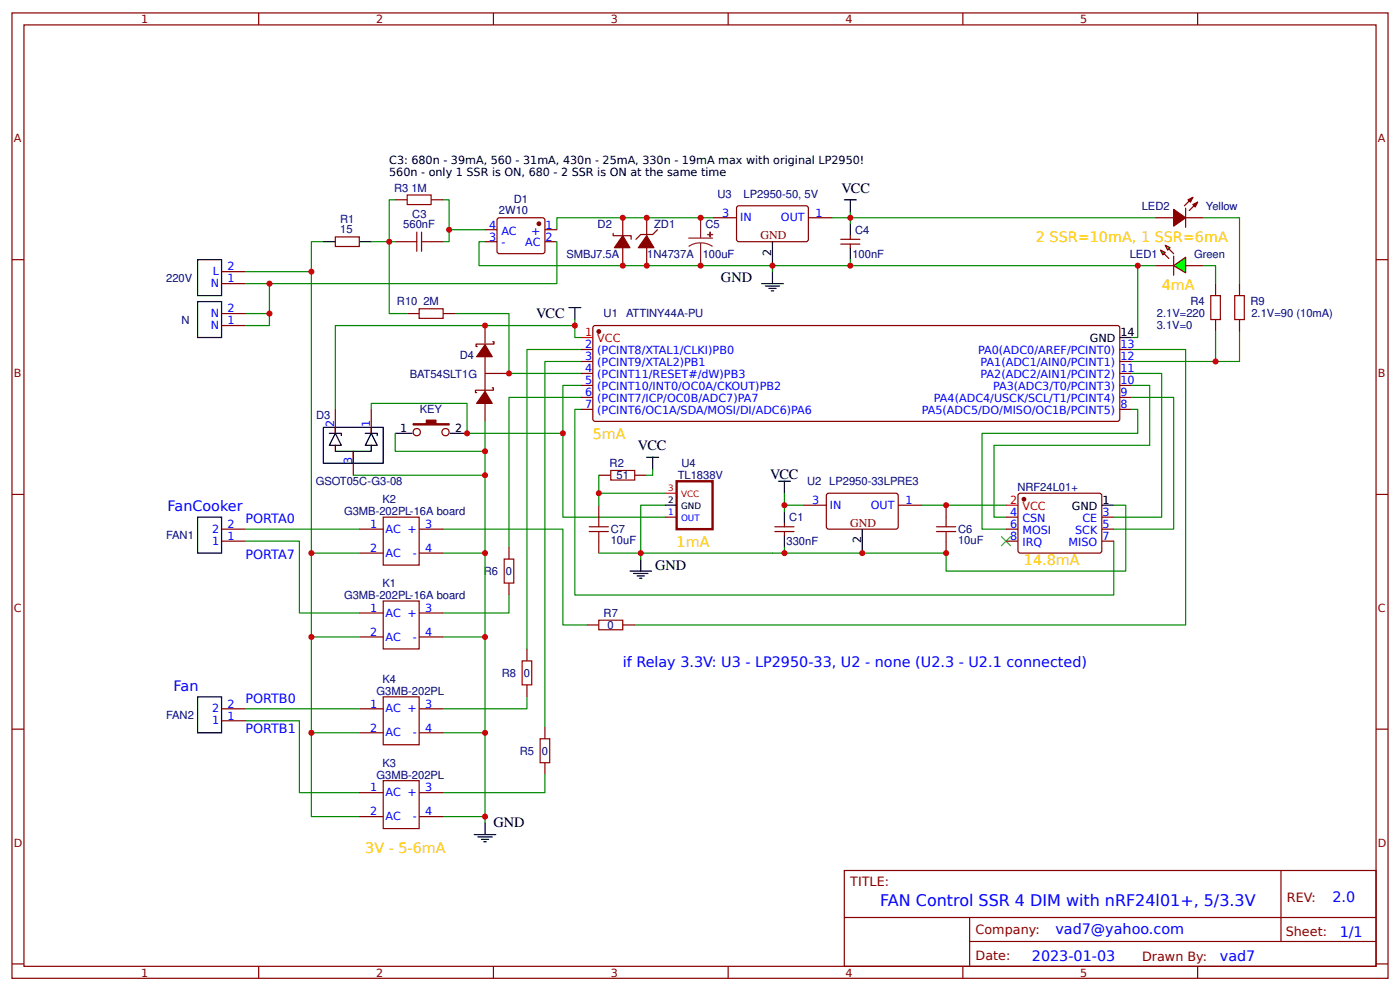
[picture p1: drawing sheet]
<svg xmlns="http://www.w3.org/2000/svg" width="309mm" height="219mm" viewBox="0 0 309 219" stroke-linecap="round" stroke-linejoin="round" font-family="sans-serif">
<g fill="none" stroke="#800" stroke-width=".26">
<path d="M2.6 2.9h304.1v213.2h-304.1zM5.3 5.5h298.7v208h-298.7zM57.1 2.9v2.6M109 2.9v2.6M160.9 2.9v2.6M212.7 2.9v2.6M264.6 2.9v2.6M2.6 57.4h2.7M87.3 53.4h2.7M87.3 44.1h2.7M95.2 53.4h2.7M95.2 44.1h2.7"/>
<path d="M107.2 53.4h2.6M107.2 50.7h2.6M109.9 48.4l.4-.3 9.8 .1 .3 .4-.1 7.2-.4 .2h-9.8l-.3-.5zM120.4 53.4h2.6M120.4 50.7h2.6M135.5 51.5v.6h3.9v.8M137.6 48.1v4M137.6 54.7v4M142.9 48.1v4M142.9 54.7v4M145.3 50.7l-1.1 1.1h-2.6l-1.1 1.1M157.4 48.1h5.3"/>
<path d="M163 45.5h15.3l.3 .5-.1 7.1-.4 .3-15.1-.1-.3-.4v-6.9zM178.6 48.1h5.3M185.7 53.9h4.3M185.7 52.9h4.3M187.9 52.1v.8M187.9 53.9v.8M255.3 58.7h4M261.9 58.7h4M304 57.4h2.7M48.9 62.7h5.3M48.9 60h5.3M128.3 77.2h2.7"/>
<path d="M128.3 79.9h2.7M131.2 72l115.7-.1 .4 .3 .1 .2v20.2l-.3 .4-.2 .1h-115.4l-.3-.1-.2-.4v-20.2zM247.4 77.2h2.6M247.4 79.9h2.6M128.3 82.5h2.7M128.3 85.1h2.7M128.3 87.8h2.7M128.3 90.4h2.7M247.4 82.5h2.6M247.4 85.1h2.6M247.4 87.8h2.6M247.4 90.4h2.6"/>
<path d="M2.6 109.2h2.7M132.3 111.6v2.6M132.3 119.5v2.7M146.8 114.2h2.7M209 111.6v2.6M209 119.5v2.7M304 109.2h2.7M2.6 161.1h2.7M304 161.1h2.7M186.5 192.3h117.5v21.2h-117.5zM283 192.3v15.7M2.6 212.9h2.7"/>
<path d="M57.1 213.5v2.6M109 213.5v2.6M160.9 213.5v2.6M186.6 202.7h117.3M212.7 213.5v2.6M214.2 208h89.7M214.2 202.7v10.6M264.6 213.5v2.6M304 212.9h2.7"/>
</g>
<g fill="#800" stroke="#800" stroke-width=".26">
<path d="M137.6 52.1l1.6 2.6h-3.5z"/>
<path d="M142.9 52.1l1.6 2.6h-3.5z"/>
<circle cx="132.3" cy="73.2" r=".4"/>
<circle cx="119.1" cy="49.4" r=".4"/>
</g>
<path d="M128.3 74.6h2.7M146.8 109h2.7" fill="none" stroke="#f00" stroke-width=".26"/>
<g fill="none" stroke="#000" stroke-width=".26">
<path d="M43.7 57.4h5.2v7.9h-5.2zM170.7 53.4v5.3M186.5 44.1h2.7M187.9 44.1v2.7M187.9 49.4v2.7M187.9 54.7v2.7M125.7 67.9h2.6M127 67.9v2.7M168.3 62.7h4.7M169.1 63.2h3.1M169.9 63.7h1.5M170.4 64.2h.5"/>
<path d="M170.7 60v2.7M247.4 74.6h2.6M146.8 111.6h2.7M172 106.3h2.6M173.3 106.3v2.7M139.2 126.2h4.7M140 126.7h3.1M140.8 127.2h1.5M141.3 127.7h.5M141.6 123.5v2.7"/>
</g>
<g fill="none" stroke="#080" stroke-width=".26">
<path d="M82 53.4h5.3M87.3 44.1h-1.3v9.3M97.9 44.1h1.3v9.3h-1.3M99.2 50.7h8M107.2 53.4h-1.4v5.3h145.6v15.9h-1.4M123 53.4v9.3h-63.5M157.4 48.1h-34.4v2.6M170.7 58.7v1.3M187.9 46.8v1.3h-4M187.9 48.1v1.3M187.9 57.4v1.3M54.2 60h14.6v120.4h10.6"/>
<path d="M54.2 62.7h5.3v6.6h-5.3M127 70.6v4h1.3M128.3 90.4h-1.3v41h119.1v-11.9M128.3 85.1h-3.9v29.1h22.4M250 90.4h1.4v5.3h-34.4v21.2h5.2M250 87.8h9.3v29.1h-13.2M250 82.5h6.6v31.7h-10.5M250 85.1h4v13.3h-34.4v15.8h2.6M146.8 111.6h-5.2v11.9M141.6 122.2h29.1M54.2 159.2h11.9v15.9h13.3"/>
</g>
<g fill="none" stroke="#a00000" stroke-width=".26">
<path d="M90 43.1h5.2v2.1h-5.2zM90 53.4h2.1M92.1 51.3v4.2M93.1 51.3v4.2M93.1 53.4h2.1M130.2 117.4h4.2M130.2 116.4h4.2M132.3 114.2v2.2M132.3 117.4v2.1M206.9 117.4h4.2M206.9 116.4h4.2M209 114.2v2.2"/>
<path d="M209 117.4v2.1"/>
</g>
<g fill="#8d2323" stroke="#8d2323" stroke-width=".26">
<path d="M156.9 51.3v1z"/>
<path d="M156.4 51.8h1z"/>
</g>
<path d="M152.1 52.6h5.3M154.8 53.7l1.4 .1 1.2 .7M154.8 53.7l-1.4 .1-1.3 .7M154.8 48.1v4.5M154.8 53.7v5" fill="none" stroke="#8d2323" stroke-width=".26"/>
<path d="M221.2 118.5l2.1 2.1zM223.3 118.5l-2.1 2.1z" fill="#000" stroke="#3c3" stroke-width=".26"/>
<path d="M149.5 106.3h7.9v10.6h-7.9z" fill="none" stroke="#800" stroke-width=".53"/>
<g fill="#0f0" stroke="#800" stroke-width=".26">
<path d="M256.4 55.2l1 .6-.5 .5z"/>
<path d="M257.4 54.2l1.1 .5-.5 .5z"/>
</g>
<g fill="#800" stroke="#800" stroke-width=".26">
<path d="M257.2 56l1 1.1z"/>
<path d="M258.2 55l1.1 1z"/>
</g>
<path d="M259.3 56.6v4.2" fill="none" stroke="#800" stroke-width=".26"/>
<path d="M259.3 58.7l2.6-1.9v3.5z" fill="#0f0" stroke="#800" stroke-width=".26"/>
<path d="M92.6 68.2h5.3v2.1h-5.3zM267.5 65.3h2.1v5.3h-2.1zM272.8 65.3h2.1v5.3h-2.1zM134.9 103.9h5.3v2.1h-5.3zM111.4 123.5h2.1v5.3h-2.1zM132.3 137h5.3v2.1h-5.3zM115.4 146h2.1v5.3h-2.1zM119.3 163.2h2.1v5.3h-2.1z" fill="none" stroke="#a00000" stroke-width=".26"/>
<g fill="none" stroke="#800" stroke-width=".26">
<path d="M74.1 52.3h5.3v2.2h-5.3zM255.3 48.1h4M261.9 48.1h4M261.9 46v4.2M263.5 43.6l-1.8 1.9M264.6 44.7l-1.9 1.8M48.9 71.9h5.3M48.9 69.3h5.3M90 69.3h2.6M97.9 69.3h2.6M107.2 71.9v4M107.2 78.8v7.4"/>
<path d="M108.9 75.5h.2v.5h-3.9v.5h.2M268.6 62.7v2.6M268.6 70.6v2.6M273.8 62.7v2.6M273.8 70.6v2.6M74.1 90.4v5.3M78.1 99.7v5.3M82 90.4v5.3M107.2 89.1v4M107.2 82.5h5.2M108.7 85.7h.3v.5h-4v.5h.3M48.9 116.9h5.3"/>
<path d="M48.9 119.5h5.3M79.4 116.9h5.3M84.7 114.2h7.9v10.6h-7.9zM92.6 116.9h5.3M132.3 105h2.6M140.2 105h2.7M171.2 117.4h4.2M171.2 116.4h4.2M173.3 115.6v.8M173.3 117.4v.8M177.3 111.6h5.3M182.6 109.2l.5-.2h15.1l.2 .5v7.1l-.5 .3-15.1-.1-.2-.4z"/>
<path d="M198.4 111.6h5.3M222.2 116.9h2.7M222.2 119.5h2.7M222.2 114.2h2.7M225 109.2l.4-.2h17.8l.2 .5-.1 12.4-.4 .3-17.7-.1-.3-.4zM243.4 116.9h2.7M243.4 119.5h2.7M243.4 114.2h2.7M79.4 135.4h5.3M79.4 122.2h5.3M84.7 132.8h7.9v10.6h-7.9zM92.6 135.4h5.3"/>
<path d="M92.6 122.2h5.3M112.4 120.9v2.6M112.4 128.8v2.6M129.6 138.1h2.7M137.6 138.1h2.6M48.9 156.6h5.3M48.9 159.2h5.3M79.4 140.7h5.3M79.4 156.6h5.3M84.7 153.9h7.9v10.6h-7.9zM92.6 140.7h5.3M92.6 156.6h5.3"/>
<path d="M116.4 143.4v2.6M116.4 151.3v2.6M79.4 175.1h5.3M79.4 161.9h5.3M84.7 172.5h7.9v10.5h-7.9zM92.6 175.1h5.3M92.6 161.9h5.3M120.4 160.5v2.7M120.4 168.5v2.6M79.4 180.4h5.3M92.6 180.4h5.3"/>
<circle cx="92.1" cy="95.5" r=".8"/>
<circle cx="98.4" cy="95.5" r=".8"/>
</g>
<g fill="none" stroke="#080" stroke-width=".26">
<path d="M71.4 53.4h-2.6v6.6M86 53.4v15.9h4M187.9 48.1h67.4M251.4 58.7h3.9M265.9 58.7h2.7v4M265.9 48.1h7.9v14.6M59.5 69.3v2.6h-5.3M100.5 69.3h11.9v13.2h15.9M127 71.9h-52.9v18.5M128.3 79.9h-7.9v80.6M128.3 77.2h-11.9v66.2M250 77.2h11.9v60.9h-121.7"/>
<path d="M268.6 73.2v6.7h-18.6M273.8 73.2v6.7h-5.2M82 90.4v-1.3h21.2v6.6h21.2M87.3 95.7v4h19.9M107.2 93.1v29.1M128.3 87.8h-15.9v33.1M54.2 119.5h11.9v15.9h13.3M54.2 116.9h25.2M78.1 105h29.1M97.9 116.9h26.5v21.2h5.2M132.3 105v4M144.2 103.7v1.3h-1.3"/>
<path d="M146.8 109h-14.5v2.6M173.3 109v2.6M177.3 111.6h-4v1.3M203.7 111.6h18.5M246.1 111.6h2.6v14.6h-39.7v-4h-38.3M68.8 122.2h10.6M97.9 122.2h9.3v18.5h-9.3M112.4 131.4v4h-14.5M132.3 122.2h9.3M173.3 120.9v1.3M54.2 156.6h25.2M68.8 140.7h10.6"/>
<path d="M107.2 140.7v21.2h-9.3M116.4 153.9v2.7h-18.5M68.8 161.9h10.6M107.2 161.9v18.5h-9.3M120.4 171.1v4h-22.5M107.2 180.4v1.3"/>
</g>
<g fill="none" stroke="#000" stroke-width=".26">
<path d="M71.4 53.4h2.7M79.4 53.4h2.6M43.7 66.6h5.2v8h-5.2zM71.4 94.4h13.3v7.9h-13.3zM72.8 95.7h2.6v.5M74.1 95.7l1.3 2.7h-2.6zM74.1 98.4v1.3h7.9v-1.3M74.1 94.4v1.3M78.1 99.7v2.6M80.7 95.7h2.6v.5M82 95.7l1.3 2.7h-2.6zM82 94.4v1.3"/>
<path d="M87.3 95.7h3.7M99.5 95.7h3.7M43.7 114.2h5.2v8h-5.2zM142.9 101h2.6M144.2 101v2.7M173.3 112.9v2.7M173.3 118.2v2.7M190.5 116.9v5.3M243.4 111.6h2.7M43.7 153.9h5.2v8h-5.2zM104.8 184.4h4.7M105.6 184.9h3.1"/>
<path d="M106.4 185.4h1.5M106.9 185.9h.5M107.2 181.7v2.7"/>
</g>
<g fill="#800" stroke="#800" stroke-width=".26">
<path d="M91.3 93.6h2.9v-.8h2.1v.8h2.9v.3h-7.9z"/>
<path d="M263.5 45.2l1.1-.5-.5 1z"/>
<path d="M262.5 44.1l1-.5-.5 1.1z"/>
<path d="M259.3 46.2l2.6 1.9-2.6 1.9z"/>
<path d="M107.2 86.5l1.5 2.6h-3.4z"/>
<path d="M107.2 76.1l1.5 2.7h-3.4z"/>
<circle cx="226.2" cy="110.3" r=".4"/>
</g>
<path d="M222.2 111.6h2.7" fill="none" stroke="#f00" stroke-width=".26"/>
<g fill="#c00">
<circle cx="99.2" cy="50.7" r=".66"/>
<circle cx="86" cy="53.4" r=".66"/>
<circle cx="137.6" cy="58.7" r=".66"/>
<circle cx="137.6" cy="48.1" r=".66"/>
<circle cx="170.7" cy="58.7" r=".66"/>
<circle cx="142.9" cy="58.7" r=".66"/>
<circle cx="142.9" cy="48.1" r=".66"/>
<circle cx="154.8" cy="58.7" r=".66"/>
<circle cx="154.8" cy="48.1" r=".66"/>
<circle cx="187.9" cy="48.1" r=".66"/>
<circle cx="187.9" cy="58.7" r=".66"/>
<circle cx="141.6" cy="122.2" r=".66"/>
<circle cx="251.4" cy="58.7" r=".66"/>
<circle cx="59.5" cy="62.7" r=".66"/>
<circle cx="132.3" cy="109" r=".66"/>
<circle cx="68.8" cy="60" r=".66"/>
<circle cx="209" cy="122.2" r=".66"/>
<circle cx="59.5" cy="69.3" r=".66"/>
<circle cx="107.2" cy="161.9" r=".66"/>
<circle cx="107.2" cy="140.7" r=".66"/>
<circle cx="107.2" cy="180.4" r=".66"/>
<circle cx="268.6" cy="79.9" r=".66"/>
<circle cx="209" cy="111.6" r=".66"/>
<circle cx="107.2" cy="122.2" r=".66"/>
<circle cx="112.4" cy="82.5" r=".66"/>
<circle cx="124.4" cy="95.7" r=".66"/>
<circle cx="127" cy="71.9" r=".66"/>
<circle cx="103.2" cy="95.7" r=".66"/>
<circle cx="68.8" cy="122.2" r=".66"/>
<circle cx="68.8" cy="140.7" r=".66"/>
<circle cx="68.8" cy="161.9" r=".66"/>
<circle cx="107.2" cy="71.9" r=".66"/>
<circle cx="107.2" cy="99.7" r=".66"/>
<circle cx="107.2" cy="105" r=".66"/>
<circle cx="190.5" cy="122.2" r=".66"/>
<circle cx="173.3" cy="122.2" r=".66"/>
<circle cx="173.3" cy="111.6" r=".66"/>
</g>
<text font-size="3.5" fill="#00f" x="194.5" y="200.2">FAN Control SSR 4 DIM with nRF24l01+, 5/3.3V</text>
<g font-size="3.2">
<text x="185.9" y="42.6">VCC</text>
<text x="159.3" y="62.4">GND</text>
<text x="118.4" y="70.3">VCC</text>
<text x="140.9" y="99.4">VCC</text>
<text x="170.1" y="105.8">VCC</text>
<text x="144.7" y="125.9">GND</text>
<text x="109" y="182.8">GND</text>
</g>
<g font-size="3.2" fill="#fc0">
<text x="228.9" y="53.4">2 SSR=10mA, 1 SSR=6mA</text>
<text x="256.6" y="64">4mA</text>
<text x="131" y="97">5mA</text>
<text x="149.5" y="120.9">1mA</text>
<text x="226.2" y="124.8">14.8mA</text>
<text x="80.7" y="188.3">3V - 5-6mA</text>
</g>
<g font-size="3.2" fill="#00f">
<text x="37" y="112.9">FanCooker</text>
<text x="137.6" y="147.3">if Relay 3.3V: U3 - LP2950-33, U2 - none (U2.3 - U2.1 connected)</text>
<text x="38.4" y="152.6">Fan</text>
<text x="294.4" y="199.2">2.0</text>
<text x="233.2" y="206.4">vad7@yahoo.com</text>
<text x="296" y="207">1/1</text>
<text x="228" y="212.3">2023-01-03</text>
<text x="269.5" y="212.2">vad7</text>
</g>
<g font-size="2.8" fill="#00f">
<text x="54.2" y="115.6">PORTA0</text>
<text x="54.2" y="123.5">PORTA7</text>
<text x="54.2" y="155.3">PORTB0</text>
<text x="54.2" y="161.9">PORTB1</text>
</g>
<g font-size="2.8" fill="#800">
<text x="187.9" y="195.7">TITLE:</text>
<text x="284.3" y="199.2">REV:</text>
<text x="215.5" y="206.4">Company:</text>
<text x="284.1" y="206.9">Sheet:</text>
<text x="215.5" y="212.1">Date:</text>
<text x="252.3" y="212.2">Drawn By:</text>
</g>
<g font-size="2.6" fill="#800">
<text x="168" y="52.9">GND</text>
<text x="187.9" y="116.4">GND</text>
</g>
<g font-size="2.5" fill="#800">
<text x="31.2" y="5.1">1</text>
<text x="83.1" y="5.1">2</text>
<text x="134.9" y="5.1">3</text>
<text x="186.8" y="5.1">4</text>
<text x="238.7" y="5.1">5</text>
<text x="3" y="31.4">A</text>
<text x="304.4" y="31.4">A</text>
<text x="3" y="83.3">B</text>
<text x="304.4" y="83.3">B</text>
<text x="3" y="135.1">C</text>
<text x="304.4" y="135.1">C</text>
<text x="3" y="187">D</text>
<text x="304.4" y="187">D</text>
<text x="31.2" y="215.7">1</text>
<text x="83.1" y="215.7">2</text>
<text x="134.9" y="215.7">3</text>
<text x="186.8" y="215.7">4</text>
<text x="238.7" y="215.7">5</text>
</g>
<g font-size="2.5">
<text x="86" y="36.2">C3: 680n - 39mA, 560 - 31mA, 430n - 25mA, 330n - 19mA max with original LP2950!</text>
<text x="86" y="38.8">560n - only 1 SSR is ON, 680 - 2 SSR is ON at the same time</text>
<text x="170.4" y="56.6" transform="rotate(-90 170.4 56.6)">2</text>
<text x="240.7" y="75.6">GND</text>
<text x="247.5" y="74.3">14</text>
<text x="88.4" y="95.5">1</text>
<text x="100.5" y="95.5">2</text>
<text x="236.8" y="112.7">GND</text>
<text x="243.5" y="111.3">1</text>
<text x="190.2" y="120.1" transform="rotate(-90 190.2 120.1)">2</text>
</g>
<g font-size="2.5" fill="#000080">
<text x="87.1" y="42.4">R3</text>
<text x="90.9" y="42.3">1М</text>
<text x="110.2" y="47.2">2W10</text>
<text x="113.5" y="44.8">D1</text>
<text x="158.5" y="43.7">U3</text>
<text x="164.3" y="43.7">LP2950-50, 5V</text>
<text x="252.2" y="46.4">LED2</text>
<text x="266.4" y="46.4">Yellow</text>
<text x="75.2" y="51.5">15</text>
<text x="75.2" y="49.2">R1</text>
<text x="89.1" y="50.3">560nF</text>
<text x="91.1" y="48.2">C3</text>
<text x="132" y="50.3">D2</text>
<text x="144.5" y="50.3">ZD1</text>
<text x="155.8" y="50.3">C5</text>
<text x="188.9" y="51.6">C4</text>
<text x="125.1" y="56.9">SMBJ7.5A</text>
<text x="143" y="56.9">1N4737A</text>
<text x="155.2" y="56.9">100uF</text>
<text x="188.3" y="56.9">100nF</text>
<text x="249.6" y="56.9">LED1</text>
<text x="263.8" y="56.9">Green</text>
<text x="36.7" y="62.2">220V</text>
<text x="40.1" y="71.5">N</text>
<text x="87.7" y="67.5">R10</text>
<text x="93.5" y="67.5">2М</text>
<text x="133.4" y="70.1">U1</text>
<text x="138.3" y="70.1">ATTINY44A-PU</text>
<text x="255.6" y="70.1">2.1V=220</text>
<text x="263" y="67.5">R4</text>
<text x="276.2" y="67.5">R9</text>
<text x="276.5" y="70.1">2.1V=90 (10mA)</text>
<text x="255.6" y="72.8">3.1V=0</text>
<text x="90.6" y="83.5">BAT54SLT1G</text>
<text x="101.6" y="79.4">D4</text>
<text x="69.9" y="92.6">D3</text>
<text x="92.8" y="91.3">KEY</text>
<text x="69.8" y="107.2">GSOT05C-G3-08</text>
<text x="134.7" y="103.2">R2</text>
<text x="136.2" y="105.9">51</text>
<text x="149.7" y="105.8">TL1838V</text>
<text x="150.6" y="103.2">U4</text>
<text x="178.3" y="107.2">U2 LP2950-33LPRE3</text>
<text x="76" y="113.8">G3MB-202PL-16A board</text>
<text x="84.5" y="111.1">K2</text>
<text x="224.8" y="108.5">NRF24L01+</text>
<text x="36.7" y="119.1">FAN1</text>
<text x="134.9" y="117.7">C7</text>
<text x="174.4" y="115.1">C1</text>
<text x="211.7" y="117.8">C6</text>
<text x="134.9" y="120.2">10uF</text>
<text x="173.8" y="120.4">330nF</text>
<text x="211.7" y="120.1">10uF</text>
<text x="84.5" y="129.6">K1</text>
<text x="106.9" y="127">R6</text>
<text x="111.8" y="127">0</text>
<text x="76" y="132.3">G3MB-202PL-16A board</text>
<text x="133.4" y="136.3">R7</text>
<text x="134.2" y="138.9">0</text>
<text x="110.9" y="149.5">R8</text>
<text x="115.7" y="149.5">0</text>
<text x="83.2" y="153.5">G3MB-202PL</text>
<text x="84.5" y="150.8">K4</text>
<text x="36.7" y="158.8">FAN2</text>
<text x="114.8" y="166.7">R5</text>
<text x="119.7" y="166.7">0</text>
<text x="83.2" y="172">G3MB-202PL</text>
<text x="84.5" y="169.3">K3</text>
</g>
<g font-size="2.5" fill="#00f">
<text x="159.6" y="47.8">3</text>
<text x="180.2" y="47.8">1</text>
<text x="108.1" y="53.1">3</text>
<text x="108.1" y="50.5">4</text>
<text x="110.8" y="51.8">AC</text>
<text x="117.3" y="51.8">+</text>
<text x="120.5" y="50.5">1</text>
<text x="120.5" y="53.1">2</text>
<text x="163.5" y="48.9">IN</text>
<text x="172.5" y="48.9">OUT</text>
<text x="50.3" y="59.7">2</text>
<text x="110.8" y="54.5">-</text>
<text x="116" y="54.5">AC</text>
<text x="46.6" y="63.4">N</text>
<text x="47" y="60.8">L</text>
<text x="50.3" y="62.4">1</text>
<text x="46.6" y="70.1">N</text>
<text x="50.3" y="71.6">1</text>
<text x="50.3" y="69">2</text>
<text x="46.6" y="72.7">N</text>
<text x="129.3" y="76.9">2</text>
<text x="247.5" y="76.9">13</text>
<text x="129.3" y="79.6">3</text>
<text x="129.3" y="82.2">4</text>
<text x="131.9" y="78.3">(PCINT8/XTAL1/CLKI)PB0</text>
<text x="131.9" y="80.9">(PCINT9/XTAL2)PB1</text>
<text x="131.9" y="83.6">(PCINT11/RESET#/dW)PB3</text>
<text x="216.1" y="78.3">PA0(ADC0/AREF/PCINT0)</text>
<text x="216.6" y="83.6">PA2(ADC2/AIN1/PCINT2)</text>
<text x="216.6" y="80.9">PA1(ADC1/AIN0/PCINT1)</text>
<text x="247.5" y="82.2">11</text>
<text x="247.5" y="79.6">12</text>
<text x="129.3" y="84.9">5</text>
<text x="129.3" y="87.5">6</text>
<text x="131.9" y="86.2">(PCINT10/INT0/OC0A/CKOUT)PB2</text>
<text x="131.9" y="88.8">(PCINT7/ICP/OC0B/ADC7)PA7</text>
<text x="206.3" y="88.8">PA4(ADC4/USCK/SCL/T1/PCINT4)</text>
<text x="219.4" y="86.2">PA3(ADC3/T0/PCINT3)</text>
<text x="247.5" y="87.5">9</text>
<text x="247.5" y="84.9">10</text>
<text x="73.8" y="94.4" transform="rotate(-90 73.8 94.4)">2</text>
<text x="81.8" y="94.4" transform="rotate(-90 81.8 94.4)">1</text>
<text x="129.3" y="90.2">7</text>
<text x="131.9" y="91.5">(PCINT6/OC1A/SDA/MOSI/DI/ADC6)PA6</text>
<text x="203.7" y="91.5">PA5(ADC5/DO/MISO/OC1B/PCINT5)</text>
<text x="247.5" y="90.2">8</text>
<text x="77.8" y="102.6" transform="rotate(-90 77.8 102.6)">3</text>
<text x="179.4" y="111.3">3</text>
<text x="183.4" y="112.4">IN</text>
<text x="192.4" y="112.4">OUT</text>
<text x="200" y="111.3">1</text>
<text x="223.2" y="114">4</text>
<text x="243.5" y="114">3</text>
<text x="46.8" y="117.7">2</text>
<text x="50.3" y="119.3">1</text>
<text x="50.3" y="116.6">2</text>
<text x="81.8" y="116.6">1</text>
<text x="85.2" y="117.7">AC +</text>
<text x="93.9" y="116.6">3</text>
<text x="223.2" y="116.6">6</text>
<text x="223.2" y="119.3">8</text>
<text x="225.9" y="115.3">CSN</text>
<text x="225.9" y="118">MOSI</text>
<text x="237.5" y="118">SCK</text>
<text x="239.2" y="115.3">CE</text>
<text x="243.5" y="119.3">7</text>
<text x="243.5" y="116.6">5</text>
<text x="46.8" y="120.3">1</text>
<text x="81.8" y="121.9">2</text>
<text x="85.2" y="123">AC</text>
<text x="91.2" y="123">-</text>
<text x="93.9" y="121.9">4</text>
<text x="225.9" y="120.6">IRQ</text>
<text x="236.1" y="120.6">MISO</text>
<text x="81.8" y="135.1">1</text>
<text x="85.2" y="136.2">AC +</text>
<text x="93.9" y="135.1">3</text>
<text x="81.8" y="140.4">2</text>
<text x="85.2" y="141.5">AC</text>
<text x="91.2" y="141.5">-</text>
<text x="93.9" y="140.4">4</text>
<text x="46.8" y="160">1</text>
<text x="46.8" y="157.4">2</text>
<text x="50.3" y="159">1</text>
<text x="50.3" y="156.3">2</text>
<text x="81.8" y="156.3">1</text>
<text x="81.8" y="161.6">2</text>
<text x="85.2" y="157.4">AC +</text>
<text x="93.9" y="156.3">3</text>
<text x="93.9" y="161.6">4</text>
<text x="85.2" y="162.7">AC</text>
<text x="91.2" y="162.7">-</text>
<text x="81.8" y="174.8">1</text>
<text x="85.2" y="175.9">AC +</text>
<text x="93.9" y="174.8">3</text>
<text x="81.8" y="180.1">2</text>
<text x="85.2" y="181.2">AC</text>
<text x="91.2" y="181.2">-</text>
<text x="93.9" y="180.1">4</text>
</g>
<g font-size="2.5" fill="#f00">
<text x="129.3" y="74.3">1</text>
<text x="131.9" y="75.6">VCC</text>
<text x="223.2" y="111.3">2</text>
<text x="225.9" y="112.7">VCC</text>
</g>
<g font-size="1.9" fill="#00f">
<text x="147.6" y="113.7">1</text>
<text x="150.5" y="115">OUT</text>
</g>
<g font-size="1.9">
<text x="147.6" y="111.1">2</text>
<text x="150.5" y="112.4">GND</text>
</g>
<g font-size="1.9" fill="#f00">
<text x="147.6" y="108.4">3</text>
<text x="150.5" y="109.7">VCC</text>
</g>
</svg>
